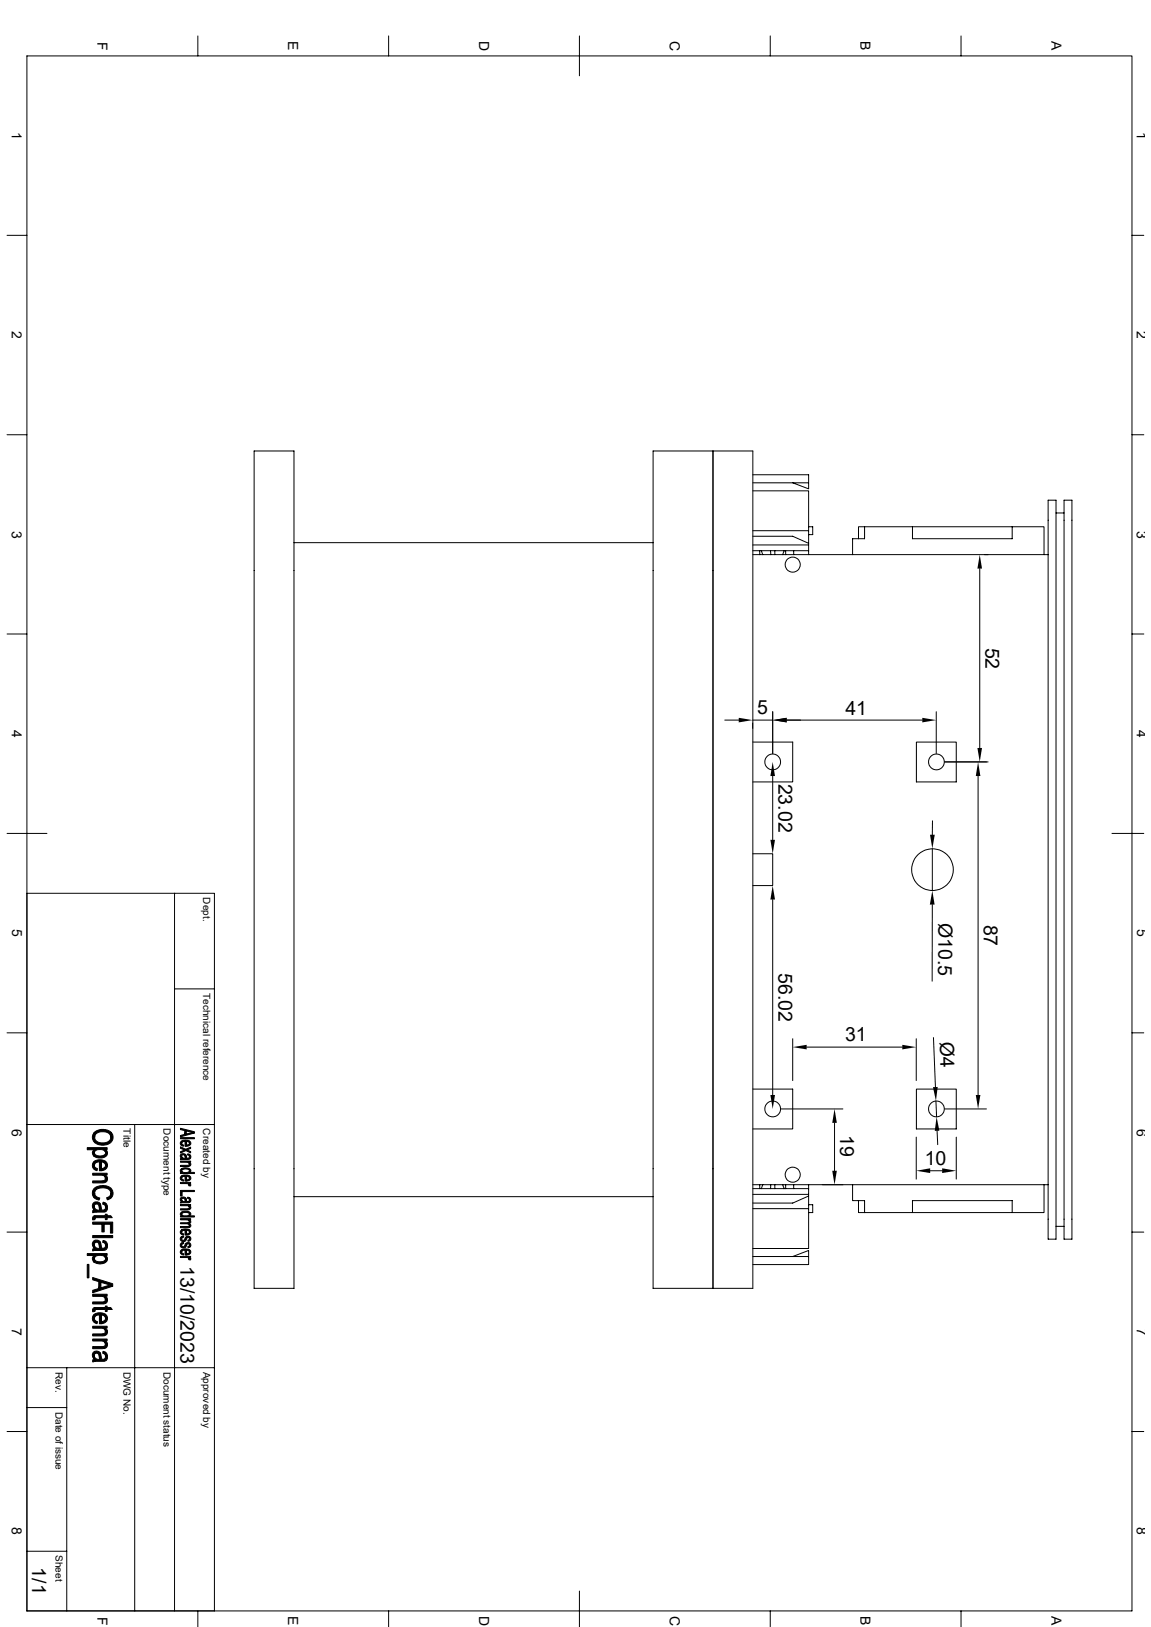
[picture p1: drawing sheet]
<svg xmlns="http://www.w3.org/2000/svg" width="297mm" height="420mm" viewBox="0 0 297 420" stroke-linecap="round" stroke-linejoin="round" font-family="sans-serif">
<g fill="none" stroke="#000" stroke-width=".26">
<path d="M6.9 14.4h285.2v401.4h-285.2zM51.1 9.3v5.1M100.3 9.3v5.1M149.5 9.3v10.3M198.8 9.3v5.1M248 9.3v5.1M1.8 60.7h5.1M292.1 60.7h3M1.8 112.2h5.1M65.6 116.4h10.3v216.2h-10.3zM168.5 116.4h25.8v216.2h-25.8zM184 116.4v216.2"/>
<path d="M292.1 112.2h3M194.3 122.6h14.4v3.6l-4.1-1.6M194.3 137h14.4v3.3l-4.1-1.9h-10.3M194.3 126.7h14.4v10.3M194.3 124.6h14.4M208.7 136h1v2h-1M223.1 136h12.4v3.1h25.7v-3.1h-25.7M223.1 136h-1.6v3.1M223.1 136v3.1h-3.1v4.1M261.2 136h8.2v7.2M270.5 129.1h2v190.8h-2zM272.5 132.4h2.1"/>
<path d="M274.6 129.1h2v190.8h-2zM75.9 140.1h92.6M194.3 143.2h76.2M194.3 140.7h14.4M196 142.2v1M196.5 142.2l.3 1M198.8 142.2l.1 1M199.9 142.2v1M202.4 142.2l-.4 1M202.7 142.2v1M204.8 142.2v1M208.7 140.3v1.9h-14.4"/>
<path d="M208.7 142.2v1M252.8 146.8v46.3M1.8 163.7h5.1M292.1 163.7h3M187 185.9h3.6M194.2 185.9h5.2M194.2 186.6v1.4M194.3 191.6h10.3v10.2h-10.3M199.4 183.7v10.8M236.5 191.6h10.3v10.2h-10.3zM238 185.9h-35M241.6 183.7v10.8"/>
<path d="M243.8 196.7h11.2M1.8 215.1h10.3M199.4 200.3v16.5M240.6 219.1v10.8M240.6 211.9v3.6M252.4 200.3v82.4M286.9 215.1h8.2M6.9 230.6h48.4v185.2M45 230.6v185.2M194.3 220.4h5.1v8.2h-5.1M199.4 232.2v50.5M240.6 233.5l-.1 19.8"/>
<path d="M45 255.3h10.3M1.8 266.6h5.1M204.6 268.1v10.8M208.2 270.3h24.6M236.4 268.1v10.8M240.9 267.8l.5 12.8M292.1 266.6h3M6.9 290.3h48.4M34.8 290.3v125.5M194.3 281.1h10.3v10.3h-10.3M201.5 286.3h16M215.3 289.9v12.3"/>
<path d="M236.4 293.5v10.9M236.5 281.1h10.3v10.3h-10.3zM241.5 284.2l.2 4.1M241.8 291.9l.2 3.6M243.8 286.3h10.8M246.8 293.5v10.9M1.8 318.1h5.1M75.9 308.9h92.6M194.3 310.6h10.3l4.1-1.9v13.6h-14.4M194.3 305.8h76.2M194.3 308.3h14.4M194.3 306.8h14.4"/>
<path d="M194.3 312h14.4M196 305.8v1M196.8 305.8l-.3 1M198.9 305.8l-.1 1M199.9 305.8v1M202 305.8l.4 1M202.7 305.8v1M204.8 305.8v1M208.7 311h1v2h-1M208.7 306.8v1.9M208.7 305.8v1M220 305.8v4.1h3.1v3.1"/>
<path d="M221.5 309.9v3.1h1.6M223.1 313h12.4v-3.1h25.7v3.1h-25.7M240 302.2h3.1M269.4 305.8v7.2h-8.2M272.5 316.6h2.1M292.1 318.1h3M194.3 324.4h14.4M204.6 324.4l4.1-1.6v3.6h-14.4M6.9 353.1h48.4M17.2 353.1v62.7M1.8 369.5h5.1M6.9 363.3h10.3"/>
<path d="M292.1 369.5h3M6.9 400.4h10.3M51.1 415.8v4.1M100.3 415.8v4.1M149.5 410.7v9.2M198.8 415.8v4.1M248 415.8v4.1"/>
<circle cx="204.6" cy="145.7" r="1.95"/>
<circle cx="199.4" cy="196.7" r="2.04"/>
<circle cx="241.6" cy="196.7" r="2.04"/>
<circle cx="240.6" cy="224.5" r="5.4"/>
<circle cx="199.4" cy="286.3" r="2.04"/>
<circle cx="241.6" cy="286.3" r="2.04"/>
<circle cx="204.6" cy="303.2" r="1.95"/>
</g>
<g fill="#000" stroke="#000" stroke-width=".26">
<path d="M24.1 296.9l.2-.1v1.7l-.5-.9z" fill-rule="evenodd"/>
<path d="M24.3 299.8a2.91 2.91 0 0 1 2.9 0v1l-.2-.5-.8-.4-.1 2.3h-.4v-2.3l-1 .3-.3 .7z" fill-rule="evenodd"/>
<path d="M27.2 296.8l.1 .8z" fill-rule="evenodd"/>
<path d="M22.5 296.2h5.1v.6h-.4l-.1 .5a1.82 1.82 0 0 0-2.7 .1l-.1 1.1v-1.7h-1.8z" fill-rule="evenodd"/>
<path d="M24.4 297.6a1.65 1.65 0 0 0 2.3 .7l.5-.4 .1-1.1a1.23 1.23 0 0 1 .3 1.4 1.23 1.23 0 0 1-1.3 .7l-1.3-.1-.7-.3z" fill-rule="evenodd"/>
<path d="M24.4 292.2l.7-.4 1.5-.3a2.72 2.72 0 0 1 2 .8v1.3a1.97 1.97 0 0 0-2.6-1.5 1.52 1.52 0 0 0-1.6 1.5z" fill-rule="evenodd"/>
<path d="M24.3 292.3l.1 1.3a1.95 1.95 0 0 0 2.7 1.4 1.53 1.53 0 0 0 1.5-1.4v-1.3a2.05 2.05 0 0 1 .2 2.3 2.05 2.05 0 0 1-2.1 1h-.7a1.99 1.99 0 0 1-1.9-1.1 1.99 1.99 0 0 1 .2-2.2z" fill-rule="evenodd"/>
<path d="M46.6 293.7h3.6v.3h-3.6z" fill-rule="evenodd"/>
<path d="M46.9 298.4v.6z" fill-rule="evenodd"/>
<path d="M46.8 294.6l.1 .7 .5 .3v.3a.73 .73 0 0 1-.8-.4 .73 .73 0 0 1 .2-.9z" fill-rule="evenodd"/>
<path d="M46.6 296l1.3 .7-.3 .1-1-.4z" fill-rule="evenodd"/>
<path d="M46.7 298a.98 .98 0 0 1 1.2 .1v.9a.7 .7 0 0 0-.9-.8l-.2 .8-.3-.5z" fill-rule="evenodd"/>
<path d="M46.9 294.6l.4-.3 1.3 .1 .3 .2v.5l-.2-.3-.6-.2v1.3h-.3v-1.3l-.8 .2-.1 .3z" fill-rule="evenodd"/>
<path d="M48.4 297.9l.5 .1v.6l-.2-.4h-.3z" fill-rule="evenodd"/>
<path d="M46.6 297.3l2.6-1.2v.4l-2.6 1.1z" fill-rule="evenodd"/>
<path d="M48 297l.3-.2 .9 .5v.3z" fill-rule="evenodd"/>
<path d="M48.1 294.6v1h.2l.6-.3v-.7a.76 .76 0 0 1 .2 1 .76 .76 0 0 1-1 .3z" fill-rule="evenodd"/>
<path d="M46.9 298.7l.3 .2 .7 .1v-.9l.1 .1a.53 .53 0 0 0 .2 .6 .53 .53 0 0 0 .6 0l.1-.8a.73 .73 0 0 1 .3 .9 .73 .73 0 0 1-.9 .4l-1.7 .1v-.3l.3-.1z" fill-rule="evenodd"/>
<path d="M46.6 291.3l3.6 .8v.4l-2.2-.6-.3 .9v-1l-1.1-.2z" fill-rule="evenodd"/>
<path d="M46.6 293.1l1.1-.3 .3-.9v.8l1.8-.4 .4 .2-3.6 1z" fill-rule="evenodd"/>
<path d="M23.9 318.9h5.2v.6h-5.2z" fill-rule="evenodd"/>
<path d="M24.3 311.4l.1 1z" fill-rule="evenodd"/>
<path d="M24 314.1l.5-.3v1l-.6 .1z" fill-rule="evenodd"/>
<path d="M24.1 300l.2-.2 .1 1.3 .7 .6v.5a1.35 1.35 0 0 1-1-2.2z" fill-rule="evenodd"/>
<path d="M24.4 308a1.38 1.38 0 0 0 1.3 1.2l-.1 .6-1.3-.6z" fill-rule="evenodd"/>
<path d="M24 310.6a1.24 1.24 0 0 1 1.9 .1l-.1 1.6a1.62 1.62 0 0 0-.9-1.5 .52 .52 0 0 0-.6 .6v.9a1.42 1.42 0 0 1-.3-1.7z" fill-rule="evenodd"/>
<path d="M26.6 310.3l.6 .3v1.1l-.1-.5-.6-.3z" fill-rule="evenodd"/>
<path d="M27.1 303.3l.1 .9z" fill-rule="evenodd"/>
<path d="M23.9 302.9h3.7v.4h-.5v.5l-.6-.4h-2.6z" fill-rule="evenodd"/>
<path d="M26.2 299.9v1.8l.6-.2 .3-.3 .1-1.4a1.4 1.4 0 0 1 .4 1.6 1.4 1.4 0 0 1-1.5 .8z" fill-rule="evenodd"/>
<path d="M23.9 304.8h2.9l.3-.3 .2-1.1a1.12 1.12 0 0 1 .3 1.4 1.12 1.12 0 0 1-1.4 .6h-2.3z" fill-rule="evenodd"/>
<path d="M24.4 311.7l.5 .6 .9 .1 .1-1.7 .2 .9a.58 .58 0 0 0 .5 .8 .58 .58 0 0 0 .6-.7v-1.1a1.27 1.27 0 0 1 .5 1.5 1.27 1.27 0 0 1-1.4 .8l-2.4 .2v-.6l.5-.1z" fill-rule="evenodd"/>
<path d="M28.6 308v1.3l-.9 .4-.2-.5 .9-.5z" fill-rule="evenodd"/>
<path d="M24.5 313.8h2.7v-.4h.4v.4h1l.4 .5h-1.4v.5h-.4v-.5h-2.5l-.2 .3z" fill-rule="evenodd"/>
<path d="M23.9 315.5h5.2v2.8h-.6v-2.3h-1.6v2h-.6v-2h-2.4z" fill-rule="evenodd"/>
<path d="M24.4 306.7l.9-.5 .9-.1a2.3 2.3 0 0 1 3 2.2l-.6 1v-1.3a2.06 2.06 0 0 0-2.9-1.3 1.3 1.3 0 0 0-1.3 1.3l-.1 1.2a1.79 1.79 0 0 1 .1-2.5z" fill-rule="evenodd"/>
<path d="M46.8 301.7l.1 1a.52 .52 0 0 1-.4-.5 .52 .52 0 0 1 .3-.5z" fill-rule="evenodd"/>
<path d="M46.7 313l.2-.1v1a.49 .49 0 0 1-.4-.4 .49 .49 0 0 1 .2-.5z" fill-rule="evenodd"/>
<path d="M46.9 309.7v.5z" fill-rule="evenodd"/>
<path d="M46.8 303.6l.1 .6 .5 .4v.3a.75 .75 0 0 1-.8-.4 .75 .75 0 0 1 .2-.9z" fill-rule="evenodd"/>
<path d="M46.7 317.7l.2-.2v.7l.5 .3v.3a.75 .75 0 0 1-.7-.3 .75 .75 0 0 1 0-.8z" fill-rule="evenodd"/>
<path d="M46.9 319.2l.5-.1v.3h-.3l-.2 .4z" fill-rule="evenodd"/>
<path d="M46.7 309.2a.98 .98 0 0 1 1.2 0l-.1 .9a.57 .57 0 0 0-.2-.7 .57 .57 0 0 0-.7 .1l-.1 .6a.63 .63 0 0 1-.1-.9z" fill-rule="evenodd"/>
<path d="M48.8 300l.1 .5z" fill-rule="evenodd"/>
<path d="M48.8 311.2l.1 .5z" fill-rule="evenodd"/>
<path d="M48.8 314.9l.1 .4z" fill-rule="evenodd"/>
<path d="M46.9 303.5l.6-.2 1.1 .1 .3 .1v.6l-.2-.3-.6-.2v1.3h-.3v-1.3l-.7 .1-.2 .4z" fill-rule="evenodd"/>
<path d="M48.4 309l.5 .2v.6l-.2-.4-.3-.1z" fill-rule="evenodd"/>
<path d="M46.6 315.6l2.2-.1 .1 .8-.4-.4h-1.9z" fill-rule="evenodd"/>
<path d="M46.9 317.5l.7-.3 1.1 .2 .2 .1v.6l-.2-.4-.6-.1v1.2h-.3v-1.3l-.8 .3-.1 .3z" fill-rule="evenodd"/>
<path d="M46.6 319.4l.3-.2v.6a.48 .48 0 0 0 .6 .4 .48 .48 0 0 0 .3-.7 .81 .81 0 0 1 1.1-.3v.6a.41 .41 0 0 0-.5-.4 .41 .41 0 0 0-.3 .6 .79 .79 0 0 1-1 .5 .79 .79 0 0 1-.5-1.1z" fill-rule="evenodd"/>
<path d="M46.6 299.7h2.6v.3h-.4v.3l-.6-.3h-1.6z" fill-rule="evenodd"/>
<path d="M46.6 305.2h2.6v.3h-.4v.4l-.3-.3-1.9-.1z" fill-rule="evenodd"/>
<path d="M46.6 310.9h2.6v.3h-.4v.3l-.4-.3h-1.8z" fill-rule="evenodd"/>
<path d="M46.6 314.6h2.6v.3h-.4v.2l-.7-.2h-1.5z" fill-rule="evenodd"/>
<path d="M46.6 300.8h2l.3-.2v-.6a.66 .66 0 0 1 .2 .9 .66 .66 0 0 1-.9 .2h-1.6z" fill-rule="evenodd"/>
<path d="M46.9 301.7l1.4-.2a.65 .65 0 0 1 .8 .3 .65 .65 0 0 1-.2 .8v-.4a1.34 1.34 0 0 0-2 0z" fill-rule="evenodd"/>
<path d="M48.1 303.6l.2 1 .5-.3 .1-.8a.72 .72 0 0 1 .3 .9 .72 .72 0 0 1-.9 .4l-.2 .1z" fill-rule="evenodd"/>
<path d="M48.8 305.5l.4 .3-.1 .4-.4-.1z" fill-rule="evenodd"/>
<path d="M46.9 309.8l.3 .3 .7 .1v-1l.1 .2a.56 .56 0 0 0 .1 .6 .56 .56 0 0 0 .6 .1l.2-.9 .3 .3a.71 .71 0 0 1-.2 .8 .71 .71 0 0 1-.7 .2l-1.7 .1v-.3l.3-.1z" fill-rule="evenodd"/>
<path d="M46.6 312h2l.3-.3v-.5a.62 .62 0 0 1 .2 .8 .62 .62 0 0 1-.8 .3h-1.7z" fill-rule="evenodd"/>
<path d="M46.9 312.9l.6-.2h1a.62 .62 0 0 1 .7 .4 .62 .62 0 0 1-.3 .8v-.5a1.38 1.38 0 0 0-2 0z" fill-rule="evenodd"/>
<path d="M48.9 314.9a.48 .48 0 0 1 .3 .5 .48 .48 0 0 1-.4 .4z" fill-rule="evenodd"/>
<path d="M46.6 316.6h2l.3-.2v-.5a.57 .57 0 0 1 .3 .8 .57 .57 0 0 1-.8 .2h-1.8z" fill-rule="evenodd"/>
<path d="M48.1 317.6v.9h.2l.6-.3v-.7a.78 .78 0 0 1 .2 1 .78 .78 0 0 1-1 .3z" fill-rule="evenodd"/>
<path d="M48.9 319.2a.65 .65 0 0 1 .3 .8 .65 .65 0 0 1-.7 .4v-.3l.4-.3z" fill-rule="evenodd"/>
<path d="M46.6 307.3h3.6v.3h-3.2v1.1h-.4z" fill-rule="evenodd"/>
<path d="M46.6 302.7h.3v-.4l.9 .4a.92 .92 0 0 0 1.1-.5v.4h1.3v.3h-3.6z" fill-rule="evenodd"/>
<path d="M46.6 313.9h.3v-.3l.7 .3a1.01 1.01 0 0 0 1.3-.5v.5h1.3v.3h-3.6z" fill-rule="evenodd"/>
<path d="M22.5 326.4h.4v3.5h-.4z" fill-rule="evenodd"/>
<path d="M24.2 324.1l.1 1.7a1.13 1.13 0 0 1-.1-1.7z" fill-rule="evenodd"/>
<path d="M24.3 321.3l.1 1z" fill-rule="evenodd"/>
<path d="M24 337.8l.5-.3v1l-.6 .1z" fill-rule="evenodd"/>
<path d="M24.1 320.4a1.23 1.23 0 0 1 1.8 .2l-.1 1.6a1.86 1.86 0 0 0-.8-1.5l-.6 .2-.1 1.3a1.29 1.29 0 0 1-.2-1.8z" fill-rule="evenodd"/>
<path d="M26.6 320.2l.6 .2v1.1l-.1-.4-.6-.4z" fill-rule="evenodd"/>
<path d="M24.3 339.3a2.91 2.91 0 0 1 2.9 0v1l-.4-.7-.6-.2-.1 2.3h-.4v-2.3l-.9 .2-.4 .8z" fill-rule="evenodd"/>
<path d="M27.1 334.6l.1 .8z" fill-rule="evenodd"/>
<path d="M27.2 324.1l.1 .8z" fill-rule="evenodd"/>
<path d="M22.5 323.6h5.1v.5h-.4l-.1 .5a2 2 0 0 0-2.7 .1l-.1 1.1v-1.7h-1.8z" fill-rule="evenodd"/>
<path d="M23.9 334.1h3.7v.5h-.5v.5l-.7-.5h-2.5z" fill-rule="evenodd"/>
<path d="M24.4 321.6l.5 .6h.9l.1-1.6 .2 .9a.58 .58 0 0 0 .5 .7 .58 .58 0 0 0 .6-.7v-1.1a1.29 1.29 0 0 1 .5 1.6 1.29 1.29 0 0 1-1.4 .8l-2.4 .1v-.5l.5-.1z" fill-rule="evenodd"/>
<path d="M24.4 324.9a1.65 1.65 0 0 0 2.3 .7l.5-.5 .1-1a1.23 1.23 0 0 1 .2 1.6 1.23 1.23 0 0 1-1.4 .5h-1l-.8-.4z" fill-rule="evenodd"/>
<path d="M23.9 336.1l2.9-.1 .4-.4 .1-1a1.12 1.12 0 0 1 .3 1.5 1.12 1.12 0 0 1-1.4 .5h-2.3z" fill-rule="evenodd"/>
<path d="M24.5 337.5h2.7v-.4h.4v.4h1l.4 .5h-1.4v.5h-.4v-.5h-2.6l-.1 .3z" fill-rule="evenodd"/>
<path d="M23.9 329.8l5.2 1.6v.6l-.7-.4-2.4-.6-.5 1.6v-1.8l-1.6-.4z" fill-rule="evenodd"/>
<path d="M23.9 333.1l1.6-.5 .5-1.6v1.4l2.5-.7 .6 .3-5.2 1.7z" fill-rule="evenodd"/>
<path d="M46.9 320.8l.5-.1v.3l-.3 .1-.2 .3z" fill-rule="evenodd"/>
<path d="M46.8 322.7l.1 .6 .5 .3v.4a.76 .76 0 0 1-.8-.5 .76 .76 0 0 1 .2-.8z" fill-rule="evenodd"/>
<path d="M46.6 321.1l.3-.3v.6a.48 .48 0 0 0 .6 .4 .48 .48 0 0 0 .3-.6 .81 .81 0 0 1 1.1-.4v.6a.41 .41 0 0 0-.5-.3 .41 .41 0 0 0-.3 .5 .79 .79 0 0 1-1 .5 .79 .79 0 0 1-.5-1z" fill-rule="evenodd"/>
<path d="M46.9 322.6l.6-.2 1.1 .1 .3 .1v.6l-.2-.3-.6-.2v1.3h-.3v-1.3l-.8 .2-.1 .3z" fill-rule="evenodd"/>
<path d="M46.6 324.3h2.6v.3h-.4v.4l-.5-.4h-1.7z" fill-rule="evenodd"/>
<path d="M48.9 320.8a.65 .65 0 0 1 .3 .8 .65 .65 0 0 1-.7 .5v-.3l.4-.4z" fill-rule="evenodd"/>
<path d="M48.1 322.7v1l.7-.2 .1-.9a.74 .74 0 0 1 .2 1 .74 .74 0 0 1-.9 .3z" fill-rule="evenodd"/>
<path d="M48.8 324.6l.4 .3-.1 .3h-.4z" fill-rule="evenodd"/>
<path d="M24.3 349.9l.1 1z" fill-rule="evenodd"/>
<path d="M24.1 339.5l.2-.2 .1 1.3 .7 .6v.5a1.35 1.35 0 0 1-1-2.2z" fill-rule="evenodd"/>
<path d="M24 349.1a1.19 1.19 0 0 1 1.9 .1l-.1 1.6a1.76 1.76 0 0 0-.9-1.5l-.5 .3-.1 1.2a1.35 1.35 0 0 1-.3-1.7z" fill-rule="evenodd"/>
<path d="M26.6 348.8l.6 .3v1l-.1-.4-.6-.4z" fill-rule="evenodd"/>
<path d="M27.1 342.8l.1 .9z" fill-rule="evenodd"/>
<path d="M27.1 346.1l.1 .9z" fill-rule="evenodd"/>
<path d="M23.9 342.3h3.7v.5h-.5v.5l-.6-.4h-2.6z" fill-rule="evenodd"/>
<path d="M23.9 345.7h3.7v.4h-.5v.5l-.6-.4h-2.6z" fill-rule="evenodd"/>
<path d="M26.2 339.4v1.8h.1l.5-.2 .4-.4v-1.3a1.4 1.4 0 0 1 .4 1.6 1.4 1.4 0 0 1-1.5 .8z" fill-rule="evenodd"/>
<path d="M23.9 344.3h2.9l.3-.3 .2-1.1a1.12 1.12 0 0 1 .3 1.4 1.12 1.12 0 0 1-1.4 .5h-2.3z" fill-rule="evenodd"/>
<path d="M23.9 347.6h2.9l.4-.5 .1-.9a1.14 1.14 0 0 1 .3 1.4 1.14 1.14 0 0 1-1.4 .5h-2.3z" fill-rule="evenodd"/>
<path d="M24.4 350.3l.5 .5 .9 .1 .1-1.7 .2 .9a.59 .59 0 0 0 .5 .8 .59 .59 0 0 0 .6-.8v-1a1.27 1.27 0 0 1 .5 1.5 1.27 1.27 0 0 1-1.4 .8l-2.4 .2v-.6l.5-.1z" fill-rule="evenodd"/>
</g>
<g fill="#000">
<path d="M252.8 143.2l.6 3.6h-1.2zM190.6 185.3l3.6 .6-3.6 .6zM199.4 185.9l3.6-.6v1.2zM238 185.3l3.6 .6-3.6 .6zM252.2 193.1h1.2l-.6 3.6zM198.8 216.8h1.2l-.6 3.6zM199.4 196.7l.6 3.6h-1.2zM240 215.5h1.2l-.6 3.6zM252.4 196.7l.6 3.6h-1.2zM199.4 228.6l.6 3.6h-1.2zM240.6 229.9l.6 3.6h-1.3zM204.6 270.3l3.6-.6v1.2z"/>
<path d="M232.8 269.7l3.6 .6-3.6 .6zM198.8 282.7h1.2l-.6 3.6zM215.3 286.3l.6 3.6h-1.1zM240.7 280.6h1.3l-.5 3.6zM241.7 288.3l.7 3.6h-1.2zM251.8 282.7h1.2l-.6 3.6zM214.8 302.2h1.1l-.6 3.6zM236.4 302.2l3.6-.6v1.2zM243.1 301.6l3.7 .6-3.7 .6z"/>
</g>
<g font-size="5">
<text x="254.3" y="167.2" transform="rotate(90 254.3 167.2)">52</text>
<text x="195.4" y="184.4">5</text>
<text x="218.1" y="184.4">41</text>
<text x="200.9" y="202.3" transform="rotate(90 200.9 202.3)">23.02</text>
<text x="242.1" y="238.3" transform="rotate(90 242.1 238.3)">Ø10.5</text>
<text x="253.9" y="238.7" transform="rotate(90 253.9 238.7)">87</text>
<text x="200.9" y="251.2" transform="rotate(90 200.9 251.2)">56.02</text>
<text x="218.1" y="268.8">31</text>
<text x="242.5" y="269" transform="rotate(88 242.5 269)">Ø4</text>
<text x="216.8" y="293.1" transform="rotate(90 216.8 293.1)">19</text>
<text x="238.6" y="300.7">10</text>
<text x="46.6" y="326.9" transform="rotate(90 46.6 326.9)">13/10/2023</text>
<text x="8.3" y="404.6" transform="rotate(90 8.3 404.6)">1/1</text>
</g>
<g font-size="3.6">
<text x="25.1" y="10.8" transform="rotate(90 25.1 10.8)">F</text>
<text x="74.4" y="10.7" transform="rotate(90 74.4 10.7)">E</text>
<text x="123.6" y="10.5" transform="rotate(90 123.6 10.5)">D</text>
<text x="172.8" y="10.5" transform="rotate(90 172.8 10.5)">C</text>
<text x="222.1" y="10.7" transform="rotate(90 222.1 10.7)">B</text>
<text x="271.3" y="10.7" transform="rotate(90 271.3 10.7)">A</text>
<text x="3.1" y="34" transform="rotate(90 3.1 34)">1</text>
<text x="293.4" y="34" transform="rotate(90 293.4 34)">1</text>
<text x="3.1" y="85.5" transform="rotate(90 3.1 85.5)">2</text>
<text x="293.4" y="85.5" transform="rotate(90 293.4 85.5)">2</text>
<text x="3.1" y="136.9" transform="rotate(90 3.1 136.9)">3</text>
<text x="293.4" y="136.9" transform="rotate(90 293.4 136.9)">3</text>
<text x="3.1" y="188.4" transform="rotate(90 3.1 188.4)">4</text>
<text x="293.4" y="188.4" transform="rotate(90 293.4 188.4)">4</text>
<text x="3.1" y="239.9" transform="rotate(90 3.1 239.9)">5</text>
<text x="293.4" y="239.9" transform="rotate(90 293.4 239.9)">5</text>
<text x="3.1" y="291.3" transform="rotate(90 3.1 291.3)">6</text>
<text x="293.4" y="291.3" transform="rotate(90 293.4 291.3)">6</text>
<text x="3.1" y="342.8" transform="rotate(90 3.1 342.8)">7</text>
<text x="293.4" y="342.8" transform="rotate(90 293.4 342.8)">7</text>
<text x="3.1" y="394.3" transform="rotate(90 3.1 394.3)">8</text>
<text x="293.4" y="394.3" transform="rotate(90 293.4 394.3)">8</text>
<text x="25.1" y="417.3" transform="rotate(90 25.1 417.3)">F</text>
<text x="74.4" y="417.2" transform="rotate(90 74.4 417.2)">E</text>
<text x="123.6" y="417.1" transform="rotate(90 123.6 417.1)">D</text>
<text x="172.8" y="417.1" transform="rotate(90 172.8 417.1)">C</text>
<text x="222.1" y="417.2" transform="rotate(90 222.1 417.2)">B</text>
<text x="271.3" y="417.2" transform="rotate(90 271.3 417.2)">A</text>
</g>
<g font-size="2.6">
<text x="52.5" y="231.6" transform="rotate(90 52.5 231.6)">Dept.</text>
<text x="52.5" y="256.3" transform="rotate(90 52.5 256.3)">Technical reference</text>
<text x="31.9" y="291.3" transform="rotate(90 31.9 291.3)">Title</text>
<text x="42.2" y="291.3" transform="rotate(90 42.2 291.3)">Document type</text>
<text x="52.5" y="291.3" transform="rotate(90 52.5 291.3)">Created by</text>
<text x="14.4" y="354.1" transform="rotate(90 14.4 354.1)">Rev.</text>
<text x="31.9" y="354.1" transform="rotate(90 31.9 354.1)">DWG No.</text>
<text x="42.2" y="354.1" transform="rotate(90 42.2 354.1)">Document status</text>
<text x="52.5" y="354.1" transform="rotate(90 52.5 354.1)">Approved by</text>
<text x="14.4" y="364.4" transform="rotate(90 14.4 364.4)">Date of issue</text>
<text x="14.4" y="401.4" transform="rotate(90 14.4 401.4)">Sheet</text>
</g>
</svg>
